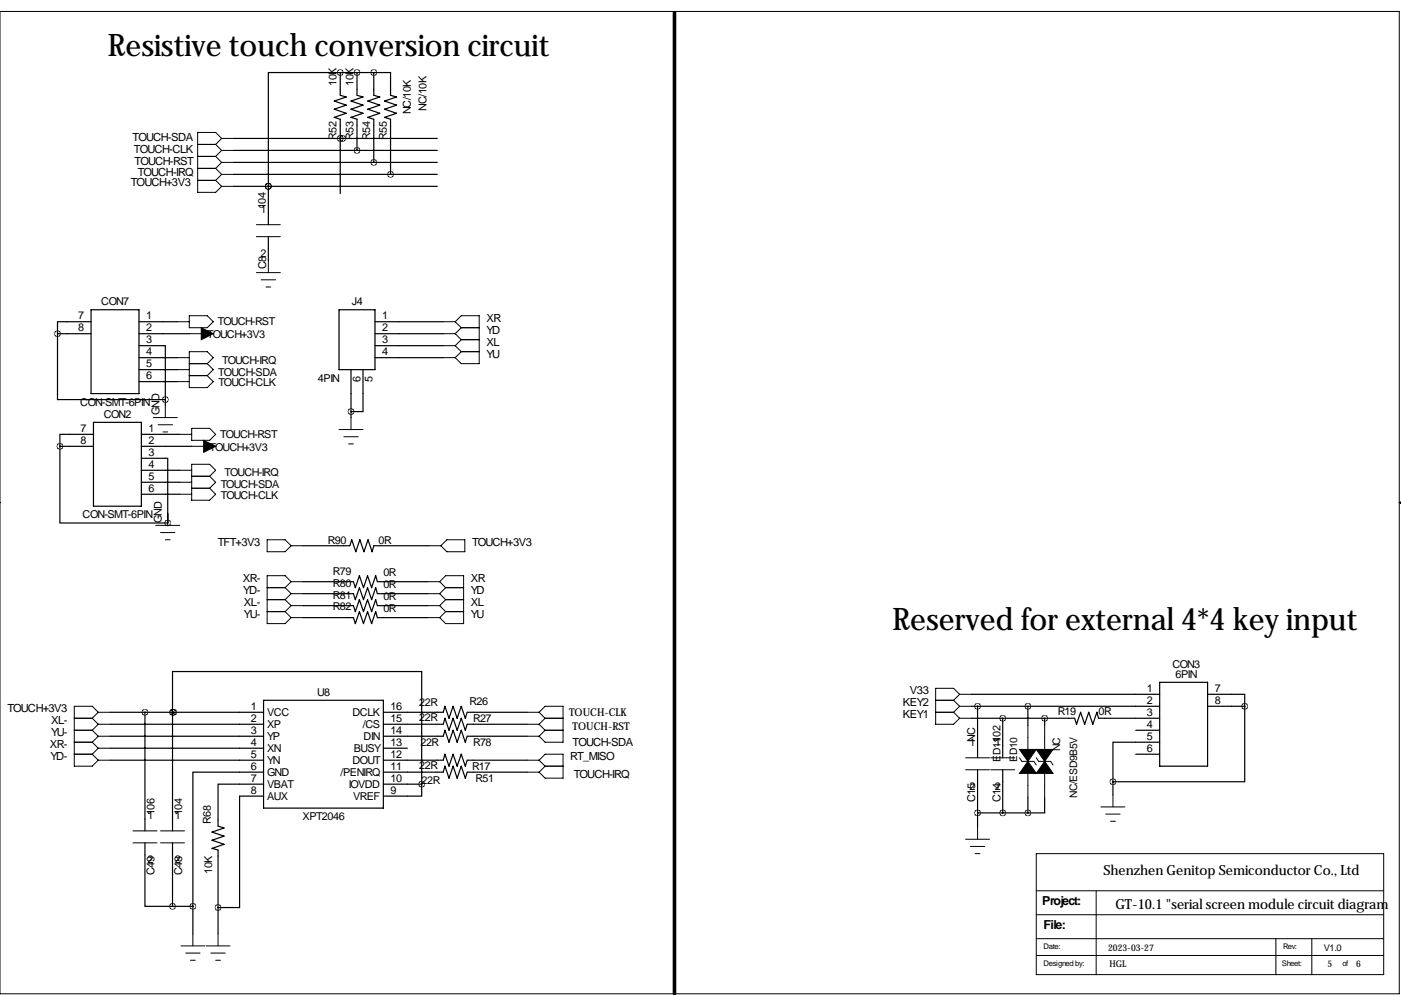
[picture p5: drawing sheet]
<svg xmlns="http://www.w3.org/2000/svg" width="297mm" height="211mm" viewBox="0 0 297 211" stroke-linecap="round" stroke-linejoin="round" font-family="sans-serif">
<g fill="none" stroke="#000" stroke-width=".21">
<path d="M0 2.4h296.7v208.3h-296.7zM41.9 30.6h3.8M41.9 33.2h3.8M41.9 35.7h3.8M41.9 38.2h3.8M45.7 30.6l1.3 1.3M45.7 33.2l1.3 1.2M45.7 35.7l1.3 1.3M45.7 38.2l1.3 1.3M47 29.4h2.5M47 29.4l-1.3-1.3h-3.8v12.7h3.8l1.3-1.3M47 29.4l-1.3 1.2"/>
<path d="M47 31.9h2.5M47 31.9l-1.3 1.3M47 34.4h2.5M47 34.4l-1.3 1.3M47 37h2.5M47 37l-1.3 1.2M47 39.5h2.5M54.4 47.6h5M54.4 50.2h5M54.4 57.8h5M55.4 59.3h3M56.9 55.3v2.5"/>
<path d="M37.6 75.8h2.5M37.6 68.2h2.5M37.6 78.4h2.5M40.1 70.8h5.1M40.1 66.9h3.8l1.3 1.3-1.3 1.3h-3.8zM40.1 77.1h3.8M40.1 79.6h3.8M43.9 77.1l1.3-1.3-1.3-1.2h-3.8v7.6h3.8l1.3-1.3-1.3-1.3M43.9 77.1l1.3 1.3-1.3 1.2M56.4 60.8h1M94 70.8h2.5M94 73.3h2.5"/>
<path d="M94 75.8h2.5M94 68.2h2.5M96.5 70.8l1.3 1.2M96.5 68.2l1.3-1.3h3.8v10.2h-3.8l-1.3-1.3M96.5 73.3l1.3 1.3M96.5 68.2l1.3 1.3M97.8 72h3.8M97.8 69.5h3.8M97.8 69.5l-1.3 1.3M97.8 74.6h3.8M97.8 72l-1.3 1.3M97.8 74.6l-1.3 1.2"/>
<path d="M32.5 88.5h5.1M33.5 90.1h3.1M34.5 91.6h1.1M35.1 86v2.5M37.6 80.9h2.5M38.1 92.1h2.5M38.1 99.7h2.5M40.6 94.6h5.1M40.6 90.8h3.8l1.3 1.3-1.3 1.3h-3.8zM71.9 91.1h5.1M72.9 92.6h3M73.9 94.1h1"/>
<path d="M74.4 88.5v2.6M-.1 106.5v.1M33 111.4h5.1M34 112.9h3.1M35.1 114.4h1M35.6 108.9v2.5M38.1 104.8h2.5M38.1 102.2h2.5M40.6 103.5h3.8M40.6 101h3.8M44.4 101l1.3-1.3-1.3-1.3h-3.8v7.7h3.8l1.3-1.3-1.3-1.3M44.4 101l1.3 1.2-1.3 1.3"/>
<path d="M56.6 114.4h3.9l1.2 1.3-1.2 1.3h-3.9zM61.7 115.7h2.6M90.9 115.7h2.6M93.5 115.7l1.2-1.3h3.9v2.6h-3.9zM296.7 106.6h.4M296.7 106.6l.4 .2M297.1 106.4l-.4 .2M56.6 124.6h3.9M56.6 127.1h3.9M56.6 129.7h3.9M60.5 124.6l1.2 1.3M60.5 127.1l1.2 1.3"/>
<path d="M60.5 129.7l1.2 1.3M61.7 123.3h2.6M61.7 123.3l-1.2-1.2h-3.9v10.1h3.9l1.2-1.2M61.7 125.9h2.6M61.7 128.4h2.6M61.7 131h2.6M61.7 123.3l-1.2 1.3M61.7 125.9l-1.2 1.2M61.7 128.4l-1.2 1.3M90.7 123.3h2.5M90.7 125.9h2.5M90.7 128.4h2.5"/>
<path d="M90.7 131h2.5M93.2 123.3l1.3 1.3M93.2 123.3l1.3-1.2h3.8v10.1h-3.8l-1.3-1.2M93.2 125.9l1.3 1.2M93.2 128.4l1.3 1.3M94.5 124.6h3.8M94.5 127.1h3.8M94.5 124.6l-1.3 1.3M94.5 129.7h3.8M94.5 127.1l-1.3 1.3M94.5 129.7l-1.3 1.3M15.7 157.4h3.9"/>
<path d="M15.7 154.8h3.9M15.7 152.3h3.9M15.7 159.9h3.9M19.6 154.8l1.2 1.3M19.6 152.3l1.2 1.3M19.6 157.4l1.2 1.2M19.6 159.9l1.2 1.3M20.8 156.1h2.6M20.8 156.1l-1.2 1.3M20.8 151l-1.2-1.3h-3.9v12.7h3.9l1.2-1.2M20.8 153.6h2.6M20.8 153.6l-1.2 1.2"/>
<path d="M20.8 158.6h2.6M20.8 158.6l-1.2 1.3M20.8 151h2.6M20.8 151l-1.2 1.3M111.8 156.1h2.5M111.8 153.6h2.5M111.8 151h2.5M114.3 151l1.3-1.3h3.8v7.7h-3.8l-1.3-1.3M114.3 151l1.3 1.3M114.3 153.6l1.3 1.2M115.6 154.8h3.8M115.6 152.3h3.8"/>
<path d="M115.6 152.3l-1.3 1.3M115.6 154.8l-1.3 1.3M198.4 151h3.8M198.4 148.5h3.8M202.2 148.5l1.3 1.2M202.2 151l1.3 1.3M203.5 147.2l-1.3-1.3h-3.8v7.7h3.8l1.3-1.3M203.5 152.3h2.5M203.5 149.7h2.5M203.5 149.7l-1.3 1.3M203.5 147.2h2.5M203.5 147.2l-1.3 1.3"/>
<path d="M217.9 153.8v5.1M221.5 153.8v5.1M20.8 161.2h2.6M28.2 176.2h5.1M28.2 178.7h5.1M34 176.2h5.1M34 178.7h5.1M111.8 161.2h2.5M111.8 163.7h2.5M114.3 161.2l1.3-1.3h3.8v5.1h-3.8l-1.3-1.3M114.3 161.2l1.3 1.2M115.6 162.4h3.8"/>
<path d="M115.6 162.4l-1.3 1.3M204.7 160.7h5.1M204.7 163.2h5.1M204.7 177.9h5.1M205.7 179.5h3.1M207.3 175.4v2.5M210.1 160.7h5M210.1 163.2h5M216.2 160.7l.5 .7h2.5l.5 .8M217.9 164v5.1M219.7 160.7l.5 .7h2.6l.5 .8M221.5 164v5.1"/>
<path d="M233.4 171.1h5.1M234.4 172.6h3.1M235.5 174.1h1M236 168.5v2.6M40.9 198v2.5M46.2 198v2.5M206.8 181h1M219.7 199h73.7M219.7 193.9h73.7M219.7 181h73.7v25.6h-73.7zM219.7 188.9h73.7M232.4 188.9v17.7"/>
<path d="M270.5 199v7.6M278.1 199v7.6M38.4 200.5h5M39.4 202.1h3M40.4 203.6h1M43.7 200.5h5.1M44.7 202.1h3.1M45.7 203.6h1M219.7 202.6h73.7"/>
</g>
<path d="M143 2.7v208" fill="none" stroke="#000" stroke-width=".76"/>
<g fill="none" stroke="#000" stroke-width=".25">
<path d="M72.1 15.4h-15.2v24.1M72.1 15.4v4.8l1.3 .4-2.5 .8 2.5 .9-2.5 .9 2.5 .8-2.5 .9 1.2 .4v4.1M72.1 15.4h7.1M75.7 15.4v4.8l1.3 .4-2.6 .8 2.6 .9-2.6 .9 2.6 .8-2.6 .9 1.3 .4v6.6M79.2 15.4h3.6v4.8l1.3 .4-2.6 .8 2.6 .9-2.6 .9 2.6 .8-2.6 .9 1.3 .4v11.7M79.2 15.4v4.8l1.3 .4-2.5 .8 2.5 .9-2.5 .9 2.5 .8-2.5 .9 1.2 .4v9.1M49.5 29.4h43.2M49.5 31.9h43.2M49.5 34.4h43.2M49.5 37h43.2M49.5 39.5h43.2M56.9 39.5h.1"/>
<path d="M56.9 39.5v8.1M72.6 29.4h-.5v11.6M56.9 50.2v5.1M12.2 70.8v13.9h22.9M12.2 70.8h7.1M19.3 68.2h-7.1v2.6M19.3 65.7h10.2v17.8h-10.2zM29.5 73.3h5.6v11.4M29.5 68.2h8.1M29.5 70.8h10.6M29.5 75.8h8.1M29.5 78.4h8.1"/>
<path d="M71.9 65.7h7.6v12.7h-7.6zM74.4 78.4v10.1M77 78.4v8.9h-2.6M79.5 68.2h14.5M79.5 70.8h14.5M79.5 73.3h14.5M79.5 75.8h14.5M12.7 94.6v16.3h22.9M12.7 94.6h7.1M19.8 92.1h-7.1v2.5M19.8 89.5h10.2v17.8h-10.2zM29.5 80.9h8.1"/>
<path d="M30 97.2h5.6v13.7M30 92.1h8.1M30 94.6h10.6M30 99.7h8.1M35.1 84.7v1.3M30 102.2h8.1M30 104.8h8.1M35.6 108.9v2M64.3 115.7h9.9l.4-1.3 .8 2.6 .9-2.6 .9 2.6 .8-2.6 .9 2.6 .3-1.3h11.7M64.3 123.3h10.6l.4 1.3 .9-2.5 .9 2.5 .8-2.5 .9 2.5 .9-2.5 .3 1.2h10.7M64.3 128.4h10.6l.4 1.3 .9-2.6 .9 2.6 .8-2.6 .9 2.6 .9-2.6 .3 1.3h10.7M64.3 125.9h10.6l.4 1.2 .9-2.5 .9 2.5 .8-2.5 .9 2.5 .9-2.5 .3 1.3h10.7"/>
<path d="M64.3 131h10.6l.4 1.2 .9-2.5 .9 2.5 .8-2.5 .9 2.5 .9-2.5 .3 1.3h10.7M23.4 151h32.5M23.4 153.6h32.5M23.4 156.1h32.5M23.4 158.6h32.5M30.7 151v25.2M36.6 151v-8.6h52.8v23.9M36.8 151v.3h-.2v24.9M55.9 148.5h25.4v22.8h-25.4zM81.3 151h12.7l.3-1.3 .9 2.6 .9-2.6 .8 2.6 .9-2.6 .9 2.6 .4-1.3h12.7M81.3 153.6h12.7l.3-1.3 .9 2.5 .9-2.5 .8 2.5 .9-2.5 .9 2.5 .4-1.2h12.7M81.3 156.1h12.7l.3-1.3 .9 2.6 .9-2.6 .8 2.6 .9-2.6 .9 2.6 .4-1.3h12.7"/>
<path d="M81.3 158.6h5.1M206 147.2h39.9M206 149.7h39.9M206 152.3h21.8l.4 1.3 .9-2.6 .9 2.6 .8-2.6 .9 2.6 .9-2.6 .3 1.3h13M207.3 149.7v11M212.6 152.3v8.4M217.9 149.7v4.1M221.5 152.3v1.5M240.8 154.8h5.1M240.8 159.9h5.1M245.9 157.4h-9.9v8.3M245.9 144.7h10.1v17.7h-10.1z"/>
<path d="M256 147.2h7.9v2.5M256 149.7h7.9M263.9 149.7v16h-27.9M23.4 161.2h32.5M30.7 178.7v13.5h5.9M36.6 178.7v13.5M55.9 163.7h-15v28.5M55.9 166.3h-9.7v8.8l1.3 .5-2.5 .8 2.5 .9-2.5 .8 2.5 .9-2.5 .9 1.2 .3v17.8M55.9 168.8h-5.1v23.6h-4.6M81.3 161.2h12.7l.3-1.3 .9 2.5 .9-2.5 .8 2.5 .9-2.5 .9 2.5 .4-1.2h12.7M81.3 163.7h12.7l.3-1.3 .9 2.6 .9-2.6 .8 2.6 .9-2.6 .9 2.6 .4-1.3h12.7M81.3 166.3h8.1"/>
<path d="M89.4 166.3v2.5h-8.1M207.3 163.2v12.2M207.3 172.4h10.6M212.6 163.2v9.2M217.9 169.1v3.3M221.5 169.1v3.3h-3.6M236 165.7v2.8M36.6 192.2h4.3M40.9 192.2v5.8"/>
</g>
<path d="M42.7 69.5l2.5 1.3-2.5 1.2zM43.2 93.4l2.5 1.2-2.5 1.3zM216.2 158.9h3.5l-1.8 2.5zM217.9 161.4l1.8 2.6h-3.5zM219.7 158.9h3.6l-1.8 2.5zM221.5 161.4l1.8 2.6h-3.6z" fill="#000" stroke="#000" stroke-width=".21"/>
<path d="M74.4 87.3a.05 .05 0 0 0 .1 0 .05 .05 0 0 0-.1 0zM40.8 192.2a.05 .05 0 0 0 .1 0 .05 .05 0 0 0-.1 0zM36.5 192.2a.05 .05 0 0 0 .1 0 .05 .05 0 0 0-.1 0zM30.7 151a.05 .05 0 0 0 .1 0 .05 .05 0 0 0-.1 0zM35.5 110.9a.05 .05 0 0 0 .1 0 .05 .05 0 0 0-.1 0zM12.1 70.8a.05 .05 0 0 0 .1 0 .05 .05 0 0 0-.1 0zM35 84.7a.05 .05 0 0 0 .1 0 .05 .05 0 0 0-.1 0zM72.1 29.4a.05 .05 0 0 0 .1 0 .05 .05 0 0 0-.1 0zM75.6 31.9a.05 .05 0 0 0 .1 0 .05 .05 0 0 0-.1 0zM79.2 34.4a.05 .05 0 0 0 .1 0 .05 .05 0 0 0-.1 0zM75.6 15.4a.05 .05 0 0 0 .1 0 .05 .05 0 0 0-.1 0zM79.2 15.4a.05 .05 0 0 0 .1 0 .05 .05 0 0 0-.1 0zM72.1 15.4a.05 .05 0 0 0 .1 0 .05 .05 0 0 0-.1 0zM89.4 166.3a.05 .05 0 0 0 .1 0 .05 .05 0 0 0-.1 0zM36.8 151a.05 .05 0 0 0 .1 0 .05 .05 0 0 0-.1 0zM36.5 151a.05 .05 0 0 0 .1 0 .05 .05 0 0 0-.1 0zM46.2 192.4a.05 .05 0 0 0 .1 0 .05 .05 0 0 0-.1 0zM72.6 29.4a.05 .05 0 0 0 .1 0 .05 .05 0 0 0-.1 0zM263.9 149.7a.05 .05 0 0 0 .1 0 .05 .05 0 0 0-.1 0zM235.9 165.7a.05 .05 0 0 0 .1 0 .05 .05 0 0 0-.1 0zM221.4 152.3a.05 .05 0 0 0 .1 0 .05 .05 0 0 0-.1 0zM217.9 149.7a.05 .05 0 0 0 .1 0 .05 .05 0 0 0-.1 0zM207.2 149.7a.05 .05 0 0 0 .1 0 .05 .05 0 0 0-.1 0zM217.9 172.4a.05 .05 0 0 0 .1 0 .05 .05 0 0 0-.1 0zM207.2 172.4a.05 .05 0 0 0 .1 0 .05 .05 0 0 0-.1 0z" fill="#000" stroke="#000" stroke-width="1.3"/>
<g font-size="6.6">
<text x="22.9" y="11.8">Resistive touch conversion circuit</text>
<text x="189.2" y="133.5">Reserved for external 4*4 key input</text>
</g>
<g font-size="3">
<text x="233.9" y="185.6">Shenzhen Genitop Semiconductor Co., Ltd</text>
<text x="236.5" y="192.7">GT-10.1 &quot;serial screen module circuit diagram</text>
</g>
<g font-size="2.6">
<text x="221" y="191.9">Project:</text>
<text x="221.2" y="197">File:</text>
</g>
<g font-size="2.4">
<text x="28.1" y="29.9">TOUCH-SDA</text>
<text x="28.4" y="32.5">TOUCH-CLK</text>
<text x="28.5" y="35">TOUCH-RST</text>
<text x="27.8" y="39.5">TOUCH+3V3</text>
<text x="29.2" y="37.3">TOUCH-IRQ</text>
<text x="103.1" y="70.8">YD</text>
<text x="103.1" y="68.2">XR</text>
<text x="103.1" y="73.3">XL</text>
<text x="103.1" y="75.8">YU</text>
<text x="46.1" y="115.7">TFT+3V3</text>
<text x="100.1" y="115.7">TOUCH+3V3</text>
<text x="51.5" y="123.3">XR-</text>
<text x="51.6" y="125.9">YD-</text>
<text x="99.8" y="123.3">XR</text>
<text x="99.8" y="125.9">YD</text>
<text x="51.7" y="128.4">XL-</text>
<text x="51.7" y="131">YU-</text>
<text x="99.8" y="128.4">XL</text>
<text x="99.8" y="131">YU</text>
<text x="191.4" y="149.7">KEY2</text>
<text x="192.9" y="147.2">V33</text>
<text x="1.6" y="151">TOUCH+3V3</text>
<text x="10.8" y="153.6">XL-</text>
<text x="191.4" y="152.3">KEY1</text>
<text x="10.6" y="158.6">XR-</text>
<text x="10.7" y="161.2">YD-</text>
<text x="10.8" y="156.1">YU-</text>
<text x="120.9" y="161.2">RT_MISO</text>
<text x="121.4" y="158.1">TOUCH-SDA</text>
<text x="121.7" y="165">TOUCH-IRQ</text>
</g>
<g font-size="2.3">
<text x="71.4" y="18.2" transform="rotate(-90 71.4 18.2)">10K</text>
<text x="74.9" y="18.2" transform="rotate(-90 74.9 18.2)">10K</text>
<text x="90.4" y="23.5" transform="rotate(-90 90.4 23.5)">NC/10K</text>
<text x="71.4" y="29.6" transform="rotate(-90 71.4 29.6)">R52</text>
<text x="74.9" y="29.6" transform="rotate(-90 74.9 29.6)">R53</text>
<text x="78.5" y="29.6" transform="rotate(-90 78.5 29.6)">R54</text>
<text x="82" y="29.6" transform="rotate(-90 82 29.6)">R55</text>
<text x="87.1" y="24.3" transform="rotate(-90 87.1 24.3)">NC/10K</text>
<text x="55.2" y="45.1">1</text>
<text x="56.4" y="44.3" transform="rotate(-90 56.4 44.3)">104</text>
<text x="55.2" y="54.5">2</text>
<text x="56.4" y="57" transform="rotate(-90 56.4 57)">C8</text>
<text x="21.5" y="64.7">CON7</text>
<text x="74.6" y="64.7">J4</text>
<text x="16.6" y="67.7">7</text>
<text x="16.6" y="70.2">8</text>
<text x="31" y="67.7">1</text>
<text x="31" y="70.2">2</text>
<text x="43.9" y="71.8">TOUCH+3V3</text>
<text x="46.2" y="69">TOUCH-RST</text>
<text x="81" y="67.7">1</text>
<text x="81" y="70.2">2</text>
<text x="31" y="72.8">3</text>
<text x="31" y="75.3">4</text>
<text x="31" y="77.9">5</text>
<text x="47.1" y="77.1">TOUCH-IRQ</text>
<text x="81" y="72.8">3</text>
<text x="81" y="75.3">4</text>
<text x="31" y="80.4">6</text>
<text x="46.3" y="79.6">TOUCH-SDA</text>
<text x="46.3" y="81.9">TOUCH-CLK</text>
<text x="67.4" y="80.9">4PIN</text>
<text x="76.5" y="81.1" transform="rotate(-90 76.5 81.1)">6</text>
<text x="79" y="81.1" transform="rotate(-90 79 81.1)">5</text>
<text x="17" y="86">CON-SMT-6PIN</text>
<text x="22" y="88.5">CON2</text>
<text x="33.8" y="88.1" transform="rotate(-90 33.8 88.1)">GND</text>
<text x="17.1" y="91.6">7</text>
<text x="17.1" y="94.1">8</text>
<text x="31.5" y="91.6">1</text>
<text x="31.5" y="94.1">2</text>
<text x="44.4" y="95.6">TOUCH+3V3</text>
<text x="46.7" y="92.9">TOUCH-RST</text>
<text x="31.5" y="96.7">3</text>
<text x="31.5" y="99.2">4</text>
<text x="31.5" y="101.7">5</text>
<text x="47.6" y="101">TOUCH-IRQ</text>
<text x="31.5" y="104.3">6</text>
<text x="46.8" y="103.5">TOUCH-SDA</text>
<text x="46.8" y="105.8">TOUCH-CLK</text>
<text x="17.5" y="109.9">CON-SMT-6PIN</text>
<text x="34.3" y="110.9" transform="rotate(-90 34.3 110.9)">GND</text>
<text x="69.5" y="115.4">R90</text>
<text x="80.3" y="115.4">0R</text>
<text x="70.6" y="121.8">R79</text>
<text x="70.6" y="124.4">R80</text>
<text x="81.3" y="122.1">0R</text>
<text x="81.3" y="124.6">0R</text>
<text x="70.6" y="126.9">R81</text>
<text x="70.6" y="129.4">R82</text>
<text x="81.3" y="127.2">0R</text>
<text x="81.3" y="129.7">0R</text>
<text x="248.6" y="141.6">CON3</text>
<text x="249.2" y="143.7">6PIN</text>
<text x="67.3" y="147.5">U8</text>
<text x="88.9" y="149.8">22R</text>
<text x="99.6" y="149.5">R26</text>
<text x="243.2" y="146.7">1</text>
<text x="243.2" y="149.2">2</text>
<text x="257.6" y="146.7">7</text>
<text x="257.6" y="149.2">8</text>
<text x="53.2" y="150.5">1</text>
<text x="53.2" y="153">2</text>
<text x="53.2" y="155.6">3</text>
<text x="56.6" y="151.8">VCC</text>
<text x="56.6" y="154.3">XP</text>
<text x="74.7" y="151.8">DCLK</text>
<text x="77" y="154.3">/CS</text>
<text x="82.8" y="150.5">16</text>
<text x="82.8" y="153">15</text>
<text x="82.8" y="155.6">14</text>
<text x="88.9" y="152.8">22R</text>
<text x="100.3" y="153.1">R27</text>
<text x="120.6" y="151.9">TOUCH-CLK</text>
<text x="121.4" y="154.8">TOUCH-RST</text>
<text x="224.3" y="151.5">R19</text>
<text x="232.9" y="151.5">0R</text>
<text x="243.2" y="151.8">3</text>
<text x="243.2" y="154.3">4</text>
<text x="53.2" y="158.1">4</text>
<text x="53.2" y="160.7">5</text>
<text x="56.6" y="156.9">YP</text>
<text x="56.6" y="159.4">XN</text>
<text x="56.6" y="161.9">YN</text>
<text x="74.7" y="161.9">DOUT</text>
<text x="75" y="159.4">BUSY</text>
<text x="77.1" y="156.9">DIN</text>
<text x="82.8" y="158.1">13</text>
<text x="82.8" y="160.7">12</text>
<text x="89.1" y="158.1">22R</text>
<text x="100.3" y="158.1">R78</text>
<text x="205.6" y="158.1">1</text>
<text x="206.8" y="157.4" transform="rotate(-90 206.8 157.4)">NC</text>
<text x="210.9" y="158.1">1</text>
<text x="243.2" y="156.9">5</text>
<text x="243.2" y="159.4">6</text>
<text x="53.2" y="163.2">6</text>
<text x="53.2" y="165.7">7</text>
<text x="56.6" y="164.5">GND</text>
<text x="56.6" y="167">VBAT</text>
<text x="72.2" y="164.5">/PENIRQ</text>
<text x="73.9" y="167">IOVDD</text>
<text x="82.8" y="163.2">11</text>
<text x="82.8" y="165.7">10</text>
<text x="88.9" y="163">22R</text>
<text x="89.4" y="166.3">22R</text>
<text x="100.1" y="163.2">R17</text>
<text x="100.8" y="165.8">R51</text>
<text x="205.6" y="167.5">2</text>
<text x="210.9" y="167.5">2</text>
<text x="31.2" y="173.6">1</text>
<text x="32.8" y="172.9" transform="rotate(-90 32.8 172.9)">106</text>
<text x="37.1" y="173.6">1</text>
<text x="38.6" y="172.9" transform="rotate(-90 38.6 172.9)">104</text>
<text x="53.2" y="168.3">8</text>
<text x="56.6" y="169.6">AUX</text>
<text x="64.2" y="173.9">XPT2046</text>
<text x="74.9" y="169.6">VREF</text>
<text x="82.8" y="168.3">9</text>
<text x="206.8" y="170.1" transform="rotate(-90 206.8 170.1)">C15</text>
<text x="212.1" y="170.1" transform="rotate(-90 212.1 170.1)">C14</text>
<text x="44.7" y="174.6" transform="rotate(-90 44.7 174.6)">R68</text>
<text x="31.2" y="183">2</text>
<text x="32.8" y="185.6" transform="rotate(-90 32.8 185.6)">C49</text>
<text x="37.1" y="183">2</text>
<text x="38.6" y="185.6" transform="rotate(-90 38.6 185.6)">C48</text>
<text x="45" y="185.3" transform="rotate(-90 45 185.3)">10K</text>
</g>
<g font-size="2.2">
<text x="212.1" y="161.5" transform="rotate(-90 212.1 161.5)">ED11102</text>
<text x="215.6" y="161.5" transform="rotate(-90 215.6 161.5)">ED10</text>
<text x="224.8" y="159.3" transform="rotate(-90 224.8 159.3)">NC</text>
<text x="228.3" y="169.1" transform="rotate(-90 228.3 169.1)">NC/ESD9B5V</text>
</g>
<g font-size="2">
<text x="235" y="201.6">2023-03-27</text>
<text x="280.7" y="201.6">V1.0</text>
<text x="235.2" y="205.1">HGL</text>
<text x="281.4" y="205.1">5</text>
<text x="287.5" y="205.1">6</text>
</g>
<g font-size="1.6">
<text x="221.2" y="201.3">Date:</text>
<text x="272" y="201.3">Rev:</text>
<text x="221.2" y="204.9">Designed by:</text>
<text x="271.8" y="204.9">Sheet:</text>
<text x="284.6" y="204.9">of</text>
</g>
</svg>
